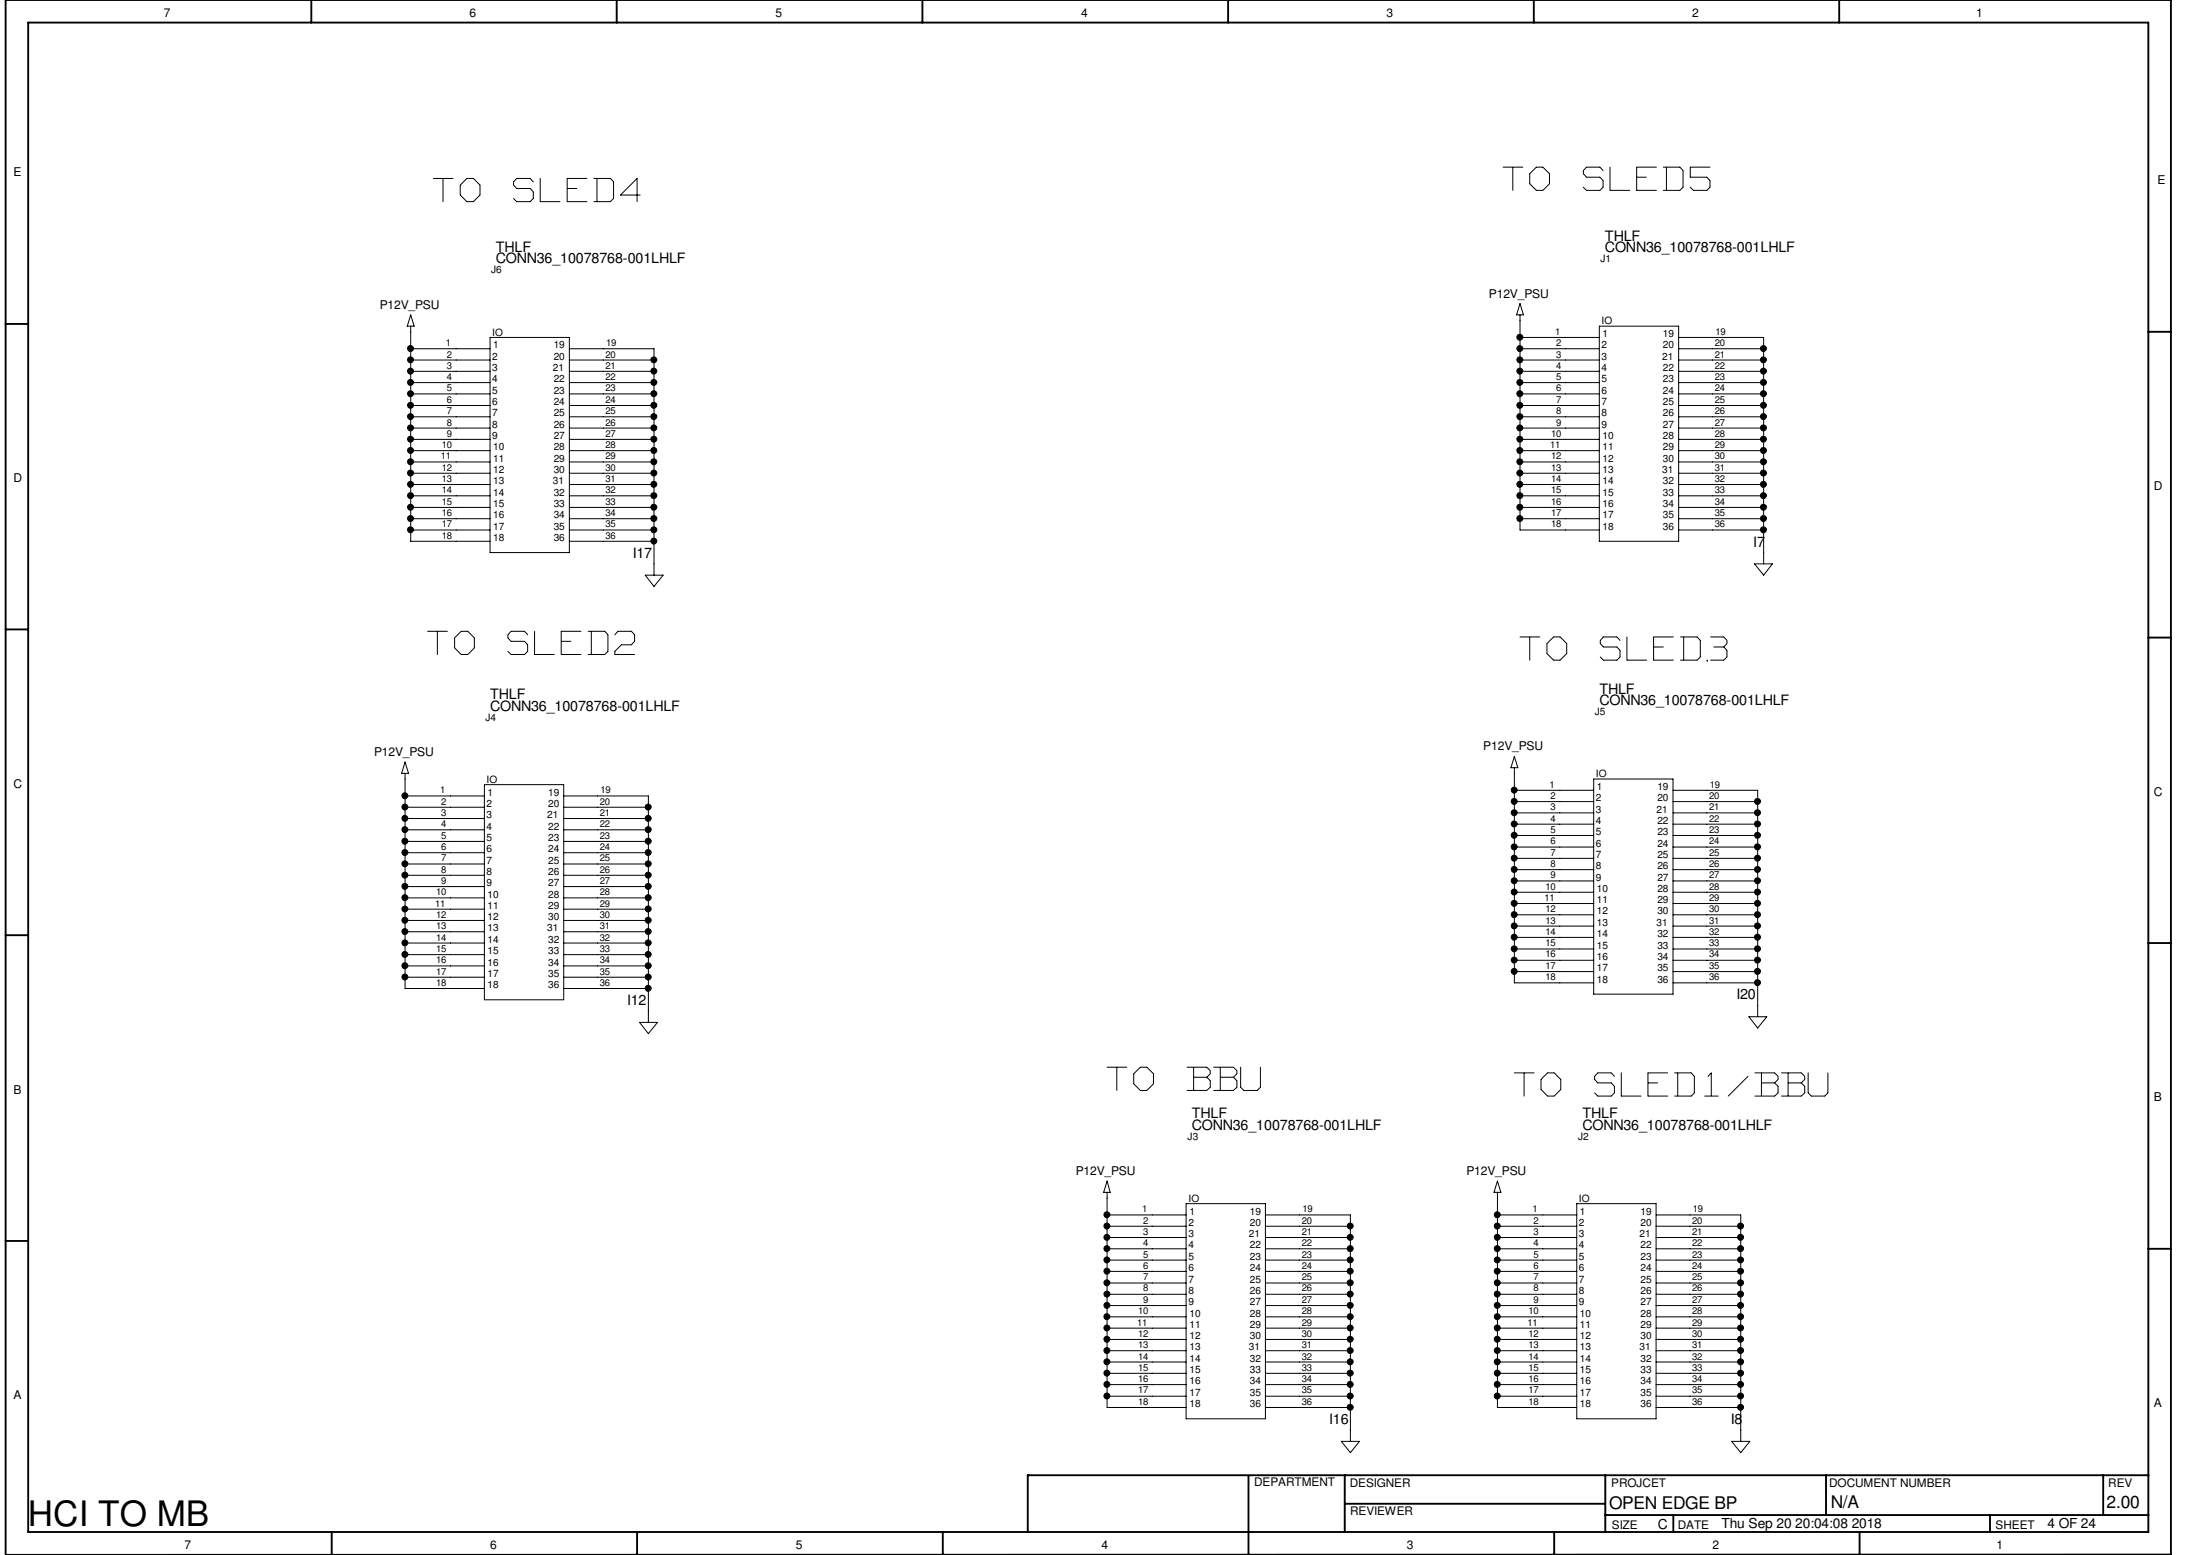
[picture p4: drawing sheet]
<svg xmlns="http://www.w3.org/2000/svg" width="297mm" height="210mm" viewBox="0 0 297 210" stroke-linecap="round" stroke-linejoin="round" font-family="sans-serif">
<g fill="none" stroke="#000" stroke-width=".25">
<path d="M3.8 3h286.3v203.8h-286.3zM42 0v3M83.3 0v3M124.5 0v3M165.8 0v3M207.1 0v3M248.3 0v3M.8 43.7h3M290.1 44.8h3M.8 85h3M290.1 86.1h3M.8 126.2h3"/>
<path d="M290.1 127.3h3M.8 167.5h3M290.1 168.6h3M168.6 199.2v10.6M181.6 199.1v7.7M216.7 199.1v7.7M246.5 199.1v5.4M284 199.1v5.4M290.1 199.1h-151.3v7.7M.8 209.8v-209.8h292.3v209.8l-292.3 .1M44.8 206.8v3M86 206.8v3"/>
<path d="M127.3 206.8v3M181.6 203h35.1M209.8 206.8v3M216.7 204.5h73.4M225.9 204.5v2.3M251.1 206.8v3M268.7 204.5v2.3"/>
</g>
<g fill="none" stroke="#000" stroke-width=".14">
<path d="M58.5 24.1h2.7M59.8 24.1v3.1M62.1 26.3l.9 .9M62.1 25v1.3M63 24.1l-.9 .9M63.1 24.1h.8M63.1 27.2h.8M63.9 24.1l.9 .9M64.8 25v1.3M64.8 26.3l-.9 .9M69.3 24.6v.3M69.3 25l.5 .4"/>
<path d="M69.3 26.8l.5 .4M69.8 24.1l-.4 .4M69.8 24.1h1.7M69.8 27.2h1.7M69.8 25.4h1.7M71.6 24.1l.4 .5M71.6 25.4l.4 .5M72 26v.8M72 26.8l-.4 .4M72.9 24.1v3.1M73 27.2h2.6M76.6 24.1h2.6"/>
<path d="M76.6 24.1v3.1M76.6 27.2h2.6M76.6 25.4h1.3M80.2 24.1h2.2M80.2 27.2h2.2M80.6 24.1v3.1M82.4 24.1l.4 .5M82.8 24.6v2.2M82.8 26.8l-.4 .4M83.8 26.3h2.6M86 24.1v3.1M86 24.1l-2.2 2.2"/>
<path d="M202.9 22.6h2.7M204.3 22.6v3.1M206.5 23.5v1.3M206.5 24.8l.9 .9M207.4 22.6l-.9 .9M207.5 25.7h.8M207.5 22.6h.8M208.3 22.6l.9 .9M209.2 23.5v1.3M209.2 24.8l-.9 .9M213.8 23v.4M213.8 23.5l.4 .4"/>
<path d="M213.8 25.3l.4 .4M214.2 22.6l-.4 .4M214.2 25.7h1.8M214.2 23.9h1.8M214.2 22.6h1.8M216 22.6l.4 .4M216 23.9l.4 .5M216.4 24.4v.8M216.4 25.3l-.4 .4M217.4 22.6v3.1M217.4 25.7h2.6M221 22.6h2.6"/>
<path d="M221 22.6v3.1M221 25.7h2.6M221 23.9h1.3M224.6 25.7h2.2M224.6 22.6h2.2M225 22.6v3.1M226.8 22.6l.4 .4M227.2 23.1v2.1M227.2 25.3l-.4 .4M228.2 25.3l.4 .4M228.2 22.6v1.3M228.3 23.9h2.1"/>
<path d="M228.3 22.6h2.6M228.7 25.7h1.7M230.5 23.9l.4 .5M230.9 25.3l-.4 .4M230.9 24.4v.8M55.5 42.5l.4 1.5h-.9zM55.5 44v29.1h10.7M55.5 47.1h10.7M55.5 48.6h10.7M55.5 50.1h10.7M55.5 51.6h10.7M55.5 53.2h10.7"/>
<path d="M55.5 54.7h10.7M55.5 56.3h10.7M55.5 57.8h10.7M55.5 59.3h10.7M66.2 45.6h10.7v29h-10.7zM76.9 47.1h11.4v30.5M76.9 48.6h11.4M76.9 50.1h11.4M76.9 51.6h11.4M76.9 53.2h11.4M76.9 54.7h11.4M76.9 56.3h11.4"/>
<path d="M76.9 57.8h11.4M76.9 59.3h11.4M205.2 45.6h10.7M205.2 47.1h10.7M205.2 48.6h10.7M205.2 50.1h10.7M205.2 51.6h10.7M205.2 53.2h10.7M205.2 54.7h10.7M205.2 56.3h10.7M205.2 57.8h10.7M205.2 59.3h10.7"/>
<path d="M205.2 42.5v29h10.7M205.2 41l.5 1.5h-.9zM215.9 44h10.7v29.1h-10.7zM226.6 45.6h11.5v30.5M226.6 47.1h11.5M226.6 48.6h11.5M226.6 50.1h11.5M226.6 51.6h11.5M226.6 53.2h11.5M226.6 54.7h11.5M226.6 56.3h11.5M226.6 57.8h11.5"/>
<path d="M226.6 59.3h11.5M55.5 60.8h10.7M55.5 62.4h10.7M55.5 63.9h10.7M55.5 65.4h10.7M55.5 66.9h10.7M55.5 68.5h10.7M55.5 70h10.7M55.5 71.5h10.7M76.9 73.1h11.4M76.9 60.8h11.4M76.9 62.4h11.4"/>
<path d="M76.9 63.9h11.4M76.9 65.4h11.4M76.9 66.9h11.4M76.9 68.5h11.4M76.9 70h11.4M76.9 71.5h11.4M87.1 77.6h2.4l-1.2 1.6zM205.2 60.8h10.7M205.2 62.4h10.7M205.2 63.9h10.7M205.2 65.4h10.7M205.2 66.9h10.7"/>
<path d="M205.2 68.5h10.7M205.2 70h10.7M226.6 60.8h11.5M226.6 62.4h11.5M226.6 63.9h11.5M226.6 65.4h11.5M226.6 66.9h11.5M226.6 68.5h11.5M226.6 70h11.5M226.6 71.5h11.5M236.9 76.1h2.4l-1.2 1.5zM57.7 85.2h2.7"/>
<path d="M59.1 85.3v3M61.4 87.5l.9 .8M61.4 86.1v1.3M62.3 85.2l-.9 .9M62.3 85.2h.8M62.3 88.3h.8M63.2 85.2l.8 .9M64 86.1v1.3M64 87.5l-.8 .8M68.6 85.7v.4M68.6 86.1l.4 .5M68.6 87.9l.4 .4"/>
<path d="M69 85.2l-.4 .4M69 85.2h1.8M69 88.3h1.8M69 86.6h1.8M70.8 85.2l.4 .5M70.8 86.6l.4 .4M71.2 87.1v.8M71.2 87.9l-.4 .4M72.2 85.2v3.1M72.2 88.3h2.6M75.8 85.2h2.6M75.8 85.3v3"/>
<path d="M75.8 88.3h2.6M75.8 86.6h1.3M79.4 85.2h2.2M79.4 88.3h2.2M79.8 85.3v3M81.7 85.2l.4 .5M82.1 85.7v2.2M82.1 87.9l-.4 .4M83 88v.3M83.1 88.3h2.6M83.4 85.2l-.4 .5M83.5 85.2h1.7"/>
<path d="M83.9 87l-.9 .9M83.9 87h1.3M85.3 85.2l.4 .5M85.7 85.7v.8M85.7 86.6l-.4 .4M205.2 86h2.7M206.5 86v3.1M208.9 88.2l.9 .9M208.9 86.9v1.3M209.8 86l-.9 .9M209.8 89.1h.8M209.8 86h.8"/>
<path d="M210.6 86l.9 .9M211.5 86.9v1.3M211.5 88.2l-.9 .9M216.1 86.4v.4M216.1 86.9l.4 .4M216.1 88.7l.4 .4M216.5 86l-.4 .4M216.5 89.1h1.8M216.5 87.3h1.8M216.5 86h1.8M218.3 86l.4 .4M218.3 87.3l.4 .5"/>
<path d="M218.7 87.8v.8M218.7 88.7l-.4 .4M219.7 86v3.1M219.7 89.1h2.6M223.3 86h2.6M223.3 86v3.1M223.3 89.1h2.6M223.3 87.3h1.3M226.9 89.1h2.2M226.9 86h2.2M227.3 86v3.1M229.1 86l.5 .4"/>
<path d="M229.6 86.5v2.1M229.6 88.7l-.5 .4M230.5 89.1h.1M231 89.1h1.7M231 86h1.7M231.4 87.3h1.3M232.7 86l.5 .4M232.8 87.4l.4 .4M233.2 86.5v.3M233.2 87.8v.8M233.2 88.7l-.5 .4M233.2 86.9l-.5 .4"/>
<path d="M54.7 102.9l.5 1.5h-1zM54.7 104.4v29h10.7M54.7 107.4h10.7M54.7 109h10.7M54.7 110.5h10.7M54.7 112h10.7M54.7 113.6h10.7M54.7 115.1h10.7M54.7 116.6h10.7M54.7 118.2h10.7M54.7 119.7h10.7M65.4 105.9h10.7v29.1h-10.7z"/>
<path d="M76.1 107.4h11.4v30.6M76.1 109h11.4M76.1 110.5h11.4M76.1 112h11.4M76.1 113.6h11.4M76.1 115.1h11.4M76.1 116.6h11.4M76.1 118.2h11.4M76.1 119.7h11.4M204.5 102.1l.4 1.5h-.9zM204.5 103.6v29.1h10.7M204.5 106.7h10.7"/>
<path d="M204.5 108.2h10.7M204.5 109.7h10.7M204.5 111.3h10.7M204.5 112.8h10.7M204.5 114.3h10.7M204.5 115.9h10.7M204.5 117.4h10.7M204.5 118.9h10.7M215.2 105.2h10.7v29h-10.7zM225.9 106.7h11.4v30.5M225.9 108.2h11.4M225.9 109.7h11.4"/>
<path d="M225.9 111.3h11.4M225.9 112.8h11.4M225.9 114.3h11.4M225.9 115.9h11.4M225.9 117.4h11.4M225.9 118.9h11.4M54.7 121.2h10.7M54.7 122.7h10.7M54.7 124.2h10.7M54.7 125.8h10.7M54.7 127.3h10.7M54.7 128.9h10.7"/>
<path d="M54.7 130.4h10.7M54.7 131.9h10.7M76.1 121.2h11.4M76.1 122.7h11.4M76.1 124.2h11.4M76.1 125.8h11.4M76.1 127.3h11.4M76.1 128.9h11.4M76.1 130.4h11.4M76.1 131.9h11.4M76.1 133.4h11.4M86.4 138h2.4l-1.3 1.5z"/>
<path d="M204.5 120.4h10.7M204.5 122h10.7M204.5 123.5h10.7M204.5 125h10.7M204.5 126.5h10.7M204.5 128.1h10.7M204.5 129.6h10.7M204.5 131.1h10.7M225.9 120.4h11.4M225.9 122h11.4M225.9 123.5h11.4M225.9 125h11.4"/>
<path d="M225.9 126.5h11.4M225.9 128.1h11.4M225.9 129.6h11.4M225.9 131.1h11.4M225.9 132.7h11.4M236.1 137.2h2.4l-1.2 1.6zM149.5 159.4l.4 1.6h-.9zM149.5 144.1h2.6M150.8 144.1v3.1M153.1 146.3l.9 .9M153.1 145v1.3M154 144.1l-.9 .8"/>
<path d="M154 147.2h.8M154 144.1h.8M154.9 144.1l.8 .8M155.7 145v1.3M155.7 146.3l-.8 .9M160.3 147.2h2.6M160.3 144.1h2.6M161.2 144.1v3.1M161.2 145.4h1.7M162.9 144.1l.5 .4M162.9 145.4l.5 .5M163.4 144.6v.3"/>
<path d="M163.4 145.9v.8M163.4 144.9l-.4 .5M163.4 146.8l-.5 .4M163.9 147.2h2.6M163.9 144.1h2.6M164.8 144.1v3.1M164.8 145.4h1.7M166.5 144.1l.5 .4M166.5 145.4l.5 .5M167 144.6v.3M167 145.9v.8M167 144.9l-.4 .5"/>
<path d="M167 146.8l-.5 .4M167.5 146.8l.4 .4M167.5 144.1v2.6M168 147.2h1.7M170.2 144.1v2.6M170.2 146.8l-.4 .4M202.2 159.4l.4 1.6h-.9zM204.5 144.8h2.6M205.8 144.9v3.1M208.1 147.1l.9 .9M208.1 145.8v1.2M209 144.8l-.9 .9"/>
<path d="M209 148h.8M209 144.8h.8M209.8 144.8l.9 .9M210.7 145.8v1.2M210.7 147.1l-.9 .9M215.3 145.3v.4M215.3 145.7l.4 .5M215.3 147.5l.4 .5M215.7 144.8l-.4 .4M215.8 148h1.7M215.8 144.8h1.7M215.8 146.2h1.7"/>
<path d="M217.5 144.8l.5 .5M217.5 146.2l.5 .4M218 146.7v.8M218 147.5l-.5 .5M218.9 144.8v3.2M218.9 148h2.7M222.5 144.8h2.7M222.5 144.9v3.1M222.5 148h2.7M222.5 146.2h1.3M226.1 148h2.2M226.1 144.8h2.2"/>
<path d="M226.5 144.9v3M228.3 144.8l.5 .5M228.8 145.3v2.2M228.8 147.5l-.5 .5M230.2 148h1.8M231.1 144.9v3M231.1 144.8l-.5 .5M236 145.3l-2.7 2.7M236.9 148h2.7M236.9 144.8h2.7M237.8 144.9v3M237.9 146.2h1.7"/>
<path d="M239.6 144.8l.5 .5M239.6 146.2l.5 .4M240.1 145.3v.4M240.1 146.7v.8M240.1 145.7l-.5 .4M240.1 147.5l-.5 .5M240.5 148h2.7M240.5 144.8h2.7M241.4 144.9v3M241.5 146.2h1.7M243.2 144.8l.5 .5M243.2 146.2l.5 .4"/>
<path d="M243.7 145.3v.4M243.7 146.7v.8M243.7 145.7l-.5 .4M243.7 147.5l-.5 .5M244.1 147.5l.5 .5M244.1 144.8v2.7M244.6 148h1.7M246.8 144.8v2.7M246.8 147.5l-.4 .5M149.5 164h10.6M149.5 165.5h10.6M149.5 167h10.6"/>
<path d="M149.5 168.6h10.6M149.5 170.1h10.6M149.5 171.6h10.6M149.5 173.2h10.6M149.5 174.7h10.6M149.5 176.2h10.6M149.5 177.8h10.6M149.5 179.3h10.6M149.5 161v29h10.6M160.1 162.5h10.8v29h-10.8zM170.9 164h11.4v30.6M170.9 165.5h11.4"/>
<path d="M170.9 167h11.4M170.9 168.6h11.4M170.9 170.1h11.4M170.9 171.6h11.4M170.9 173.2h11.4M170.9 174.7h11.4M170.9 176.2h11.4M170.9 177.8h11.4M170.9 179.3h11.4M202.2 161v29h10.7M202.2 164h10.7M202.2 165.5h10.7"/>
<path d="M202.2 167h10.7M202.2 168.6h10.7M202.2 170.1h10.7M202.2 171.6h10.7M202.2 173.2h10.7M202.2 174.7h10.7M202.2 176.2h10.7M202.2 177.8h10.7M202.2 179.3h10.7M212.9 162.5h10.7v29h-10.7zM223.6 164h11.4v30.6M223.6 165.5h11.4"/>
<path d="M223.6 167h11.4M223.6 168.6h11.4M223.6 170.1h11.4M223.6 171.6h11.4M223.6 173.2h11.4M223.6 174.7h11.4M223.6 176.2h11.4M223.6 177.8h11.4M223.6 179.3h11.4M149.5 180.8h10.6M149.5 182.3h10.6M149.5 183.9h10.6"/>
<path d="M149.5 185.4h10.6M149.5 186.9h10.6M149.5 188.5h10.6M170.9 180.8h11.4M170.9 182.3h11.4M170.9 183.9h11.4M170.9 185.4h11.4M170.9 186.9h11.4M170.9 188.5h11.4M170.9 190h11.4M181.1 194.6h2.5l-1.3 1.5zM202.2 180.8h10.7"/>
<path d="M202.2 182.3h10.7M202.2 183.9h10.7M202.2 185.4h10.7M202.2 186.9h10.7M202.2 188.5h10.7M223.6 180.8h11.4M223.6 182.3h11.4M223.6 183.9h11.4M223.6 185.4h11.4M223.6 186.9h11.4M223.6 188.5h11.4M223.6 190h11.4"/>
<path d="M233.8 194.6h2.5l-1.3 1.5z"/>
<circle cx="55.4" cy="51.6" r=".4"/>
<circle cx="55.4" cy="57.8" r=".4"/>
<circle cx="55.4" cy="53.1" r=".4"/>
<circle cx="55.4" cy="59.3" r=".4"/>
<circle cx="55.4" cy="54.7" r=".4"/>
<circle cx="55.4" cy="56.2" r=".4"/>
<circle cx="55.4" cy="47" r=".4"/>
<circle cx="55.4" cy="48.6" r=".4"/>
<circle cx="55.4" cy="50.1" r=".4"/>
<circle cx="88.3" cy="53.1" r=".4"/>
<circle cx="88.3" cy="59.3" r=".4"/>
<circle cx="88.3" cy="51.6" r=".4"/>
<circle cx="88.3" cy="50.1" r=".4"/>
<circle cx="88.3" cy="57.8" r=".4"/>
<circle cx="88.3" cy="48.6" r=".4"/>
<circle cx="88.3" cy="54.7" r=".4"/>
<circle cx="88.3" cy="56.2" r=".4"/>
<circle cx="205.2" cy="45.5" r=".4"/>
<circle cx="205.2" cy="51.6" r=".4"/>
<circle cx="205.2" cy="56.2" r=".4"/>
<circle cx="205.2" cy="47" r=".4"/>
<circle cx="205.2" cy="59.3" r=".4"/>
<circle cx="205.2" cy="50.1" r=".4"/>
<circle cx="205.2" cy="57.8" r=".4"/>
<circle cx="205.2" cy="53.1" r=".4"/>
<circle cx="205.2" cy="54.7" r=".4"/>
<circle cx="205.2" cy="48.6" r=".4"/>
<circle cx="238.1" cy="48.6" r=".4"/>
<circle cx="238.1" cy="47" r=".4"/>
<circle cx="238.1" cy="59.3" r=".4"/>
<circle cx="238.1" cy="57.8" r=".4"/>
<circle cx="238.1" cy="53.1" r=".4"/>
<circle cx="238.1" cy="50.1" r=".4"/>
<circle cx="238.1" cy="54.7" r=".4"/>
<circle cx="238.1" cy="56.2" r=".4"/>
<circle cx="238.1" cy="51.6" r=".4"/>
<circle cx="55.4" cy="71.5" r=".4"/>
<circle cx="55.4" cy="63.9" r=".4"/>
<circle cx="55.4" cy="60.8" r=".4"/>
<circle cx="55.4" cy="65.4" r=".4"/>
<circle cx="55.4" cy="70" r=".4"/>
<circle cx="55.4" cy="66.9" r=".4"/>
<circle cx="55.4" cy="68.5" r=".4"/>
<circle cx="55.4" cy="62.3" r=".4"/>
<circle cx="88.3" cy="65.4" r=".4"/>
<circle cx="88.3" cy="63.9" r=".4"/>
<circle cx="88.3" cy="71.5" r=".4"/>
<circle cx="88.3" cy="70" r=".4"/>
<circle cx="88.3" cy="68.5" r=".4"/>
<circle cx="88.3" cy="60.8" r=".4"/>
<circle cx="88.3" cy="66.9" r=".4"/>
<circle cx="88.3" cy="62.3" r=".4"/>
<circle cx="88.3" cy="73" r=".4"/>
<circle cx="205.2" cy="63.9" r=".4"/>
<circle cx="205.2" cy="60.8" r=".4"/>
<circle cx="205.2" cy="65.4" r=".4"/>
<circle cx="205.2" cy="70" r=".4"/>
<circle cx="205.2" cy="68.5" r=".4"/>
<circle cx="205.2" cy="66.9" r=".4"/>
<circle cx="205.2" cy="62.3" r=".4"/>
<circle cx="238.1" cy="62.3" r=".4"/>
<circle cx="238.1" cy="70" r=".4"/>
<circle cx="238.1" cy="71.5" r=".4"/>
<circle cx="238.1" cy="68.5" r=".4"/>
<circle cx="238.1" cy="66.9" r=".4"/>
<circle cx="238.1" cy="65.4" r=".4"/>
<circle cx="238.1" cy="63.9" r=".4"/>
<circle cx="238.1" cy="60.8" r=".4"/>
<circle cx="54.7" cy="107.4" r=".4"/>
<circle cx="54.7" cy="118.1" r=".4"/>
<circle cx="54.7" cy="113.6" r=".4"/>
<circle cx="54.7" cy="112" r=".4"/>
<circle cx="54.7" cy="108.9" r=".4"/>
<circle cx="54.7" cy="115.1" r=".4"/>
<circle cx="54.7" cy="116.6" r=".4"/>
<circle cx="54.7" cy="110.5" r=".4"/>
<circle cx="54.7" cy="119.6" r=".4"/>
<circle cx="87.5" cy="115.1" r=".4"/>
<circle cx="87.5" cy="118.1" r=".4"/>
<circle cx="87.5" cy="110.5" r=".4"/>
<circle cx="87.5" cy="116.6" r=".4"/>
<circle cx="87.5" cy="113.6" r=".4"/>
<circle cx="87.5" cy="119.6" r=".4"/>
<circle cx="87.5" cy="108.9" r=".4"/>
<circle cx="87.5" cy="112" r=".4"/>
<circle cx="204.4" cy="106.7" r=".4"/>
<circle cx="204.4" cy="115.8" r=".4"/>
<circle cx="204.4" cy="111.2" r=".4"/>
<circle cx="204.4" cy="109.7" r=".4"/>
<circle cx="204.4" cy="118.9" r=".4"/>
<circle cx="204.4" cy="117.4" r=".4"/>
<circle cx="204.4" cy="108.2" r=".4"/>
<circle cx="204.4" cy="112.7" r=".4"/>
<circle cx="204.4" cy="114.3" r=".4"/>
<circle cx="237.3" cy="111.2" r=".4"/>
<circle cx="237.3" cy="117.4" r=".4"/>
<circle cx="237.3" cy="114.3" r=".4"/>
<circle cx="237.3" cy="112.7" r=".4"/>
<circle cx="237.3" cy="115.8" r=".4"/>
<circle cx="237.3" cy="108.2" r=".4"/>
<circle cx="237.3" cy="118.9" r=".4"/>
<circle cx="237.3" cy="109.7" r=".4"/>
<circle cx="54.7" cy="128.8" r=".4"/>
<circle cx="54.7" cy="127.3" r=".4"/>
<circle cx="54.7" cy="121.2" r=".4"/>
<circle cx="54.7" cy="122.7" r=".4"/>
<circle cx="54.7" cy="130.4" r=".4"/>
<circle cx="54.7" cy="131.9" r=".4"/>
<circle cx="54.7" cy="124.2" r=".4"/>
<circle cx="54.7" cy="125.7" r=".4"/>
<circle cx="87.5" cy="133.4" r=".4"/>
<circle cx="87.5" cy="130.4" r=".4"/>
<circle cx="87.5" cy="124.2" r=".4"/>
<circle cx="87.5" cy="122.7" r=".4"/>
<circle cx="87.5" cy="128.8" r=".4"/>
<circle cx="87.5" cy="131.9" r=".4"/>
<circle cx="87.5" cy="125.7" r=".4"/>
<circle cx="87.5" cy="121.2" r=".4"/>
<circle cx="87.5" cy="127.3" r=".4"/>
<circle cx="204.4" cy="126.5" r=".4"/>
<circle cx="204.4" cy="125" r=".4"/>
<circle cx="204.4" cy="129.6" r=".4"/>
<circle cx="204.4" cy="123.5" r=".4"/>
<circle cx="204.4" cy="120.4" r=".4"/>
<circle cx="204.4" cy="121.9" r=".4"/>
<circle cx="204.4" cy="131.1" r=".4"/>
<circle cx="204.4" cy="128.1" r=".4"/>
<circle cx="237.3" cy="120.4" r=".4"/>
<circle cx="237.3" cy="128.1" r=".4"/>
<circle cx="237.3" cy="131.1" r=".4"/>
<circle cx="237.3" cy="132.6" r=".4"/>
<circle cx="237.3" cy="126.5" r=".4"/>
<circle cx="237.3" cy="125" r=".4"/>
<circle cx="237.3" cy="123.5" r=".4"/>
<circle cx="237.3" cy="129.6" r=".4"/>
<circle cx="237.3" cy="121.9" r=".4"/>
<circle cx="149.5" cy="177.7" r=".4"/>
<circle cx="149.5" cy="176.2" r=".4"/>
<circle cx="149.5" cy="179.3" r=".4"/>
<circle cx="149.5" cy="173.2" r=".4"/>
<circle cx="149.5" cy="174.7" r=".4"/>
<circle cx="149.5" cy="168.5" r=".4"/>
<circle cx="149.5" cy="165.5" r=".4"/>
<circle cx="149.5" cy="164" r=".4"/>
<circle cx="149.5" cy="167" r=".4"/>
<circle cx="149.5" cy="171.6" r=".4"/>
<circle cx="149.5" cy="170.1" r=".4"/>
<circle cx="182.3" cy="165.5" r=".4"/>
<circle cx="182.3" cy="170.1" r=".4"/>
<circle cx="182.3" cy="173.2" r=".4"/>
<circle cx="182.3" cy="174.7" r=".4"/>
<circle cx="182.3" cy="171.6" r=".4"/>
<circle cx="182.3" cy="177.7" r=".4"/>
<circle cx="182.3" cy="179.3" r=".4"/>
<circle cx="182.3" cy="167" r=".4"/>
<circle cx="182.3" cy="176.2" r=".4"/>
<circle cx="182.3" cy="168.5" r=".4"/>
<circle cx="202.2" cy="164" r=".4"/>
<circle cx="202.2" cy="170.1" r=".4"/>
<circle cx="202.2" cy="167" r=".4"/>
<circle cx="202.2" cy="177.7" r=".4"/>
<circle cx="202.2" cy="174.7" r=".4"/>
<circle cx="202.2" cy="168.5" r=".4"/>
<circle cx="202.2" cy="173.2" r=".4"/>
<circle cx="202.2" cy="165.5" r=".4"/>
<circle cx="202.2" cy="179.3" r=".4"/>
<circle cx="202.2" cy="171.6" r=".4"/>
<circle cx="202.2" cy="176.2" r=".4"/>
<circle cx="235" cy="177.7" r=".4"/>
<circle cx="235" cy="176.2" r=".4"/>
<circle cx="235" cy="171.6" r=".4"/>
<circle cx="235" cy="168.5" r=".4"/>
<circle cx="235" cy="165.5" r=".4"/>
<circle cx="235" cy="173.2" r=".4"/>
<circle cx="235" cy="174.7" r=".4"/>
<circle cx="235" cy="170.1" r=".4"/>
<circle cx="235" cy="167" r=".4"/>
<circle cx="235" cy="179.3" r=".4"/>
<circle cx="149.5" cy="182.3" r=".4"/>
<circle cx="149.5" cy="185.4" r=".4"/>
<circle cx="149.5" cy="183.8" r=".4"/>
<circle cx="149.5" cy="188.4" r=".4"/>
<circle cx="149.5" cy="180.8" r=".4"/>
<circle cx="149.5" cy="186.9" r=".4"/>
<circle cx="182.3" cy="185.4" r=".4"/>
<circle cx="182.3" cy="183.8" r=".4"/>
<circle cx="182.3" cy="182.3" r=".4"/>
<circle cx="182.3" cy="180.8" r=".4"/>
<circle cx="182.3" cy="186.9" r=".4"/>
<circle cx="182.3" cy="188.4" r=".4"/>
<circle cx="182.3" cy="190" r=".4"/>
<circle cx="202.2" cy="188.4" r=".4"/>
<circle cx="202.2" cy="185.4" r=".4"/>
<circle cx="202.2" cy="180.8" r=".4"/>
<circle cx="202.2" cy="183.8" r=".4"/>
<circle cx="202.2" cy="182.3" r=".4"/>
<circle cx="202.2" cy="186.9" r=".4"/>
<circle cx="235" cy="183.8" r=".4"/>
<circle cx="235" cy="182.3" r=".4"/>
<circle cx="235" cy="185.4" r=".4"/>
<circle cx="235" cy="188.4" r=".4"/>
<circle cx="235" cy="180.8" r=".4"/>
<circle cx="235" cy="186.9" r=".4"/>
<circle cx="235" cy="190" r=".4"/>
</g>
<g fill="#000">
<circle cx="55.4" cy="51.6" r=".4"/>
<circle cx="55.4" cy="57.8" r=".4"/>
<circle cx="55.4" cy="53.1" r=".4"/>
<circle cx="55.4" cy="59.3" r=".4"/>
<circle cx="55.4" cy="54.7" r=".4"/>
<circle cx="55.4" cy="56.2" r=".4"/>
<circle cx="55.4" cy="47" r=".4"/>
<circle cx="55.4" cy="48.6" r=".4"/>
<circle cx="55.4" cy="50.1" r=".4"/>
<circle cx="88.3" cy="53.1" r=".4"/>
<circle cx="88.3" cy="59.3" r=".4"/>
<circle cx="88.3" cy="51.6" r=".4"/>
<circle cx="88.3" cy="50.1" r=".4"/>
<circle cx="88.3" cy="57.8" r=".4"/>
<circle cx="88.3" cy="48.6" r=".4"/>
<circle cx="88.3" cy="54.7" r=".4"/>
<circle cx="88.3" cy="56.2" r=".4"/>
<circle cx="205.2" cy="45.5" r=".4"/>
<circle cx="205.2" cy="51.6" r=".4"/>
<circle cx="205.2" cy="56.2" r=".4"/>
<circle cx="205.2" cy="47" r=".4"/>
<circle cx="205.2" cy="59.3" r=".4"/>
<circle cx="205.2" cy="50.1" r=".4"/>
<circle cx="205.2" cy="57.8" r=".4"/>
<circle cx="205.2" cy="53.1" r=".4"/>
<circle cx="205.2" cy="54.7" r=".4"/>
<circle cx="205.2" cy="48.6" r=".4"/>
<circle cx="238.1" cy="48.6" r=".4"/>
<circle cx="238.1" cy="47" r=".4"/>
<circle cx="238.1" cy="59.3" r=".4"/>
<circle cx="238.1" cy="57.8" r=".4"/>
<circle cx="238.1" cy="53.1" r=".4"/>
<circle cx="238.1" cy="50.1" r=".4"/>
<circle cx="238.1" cy="54.7" r=".4"/>
<circle cx="238.1" cy="56.2" r=".4"/>
<circle cx="238.1" cy="51.6" r=".4"/>
<circle cx="55.4" cy="71.5" r=".4"/>
<circle cx="55.4" cy="63.9" r=".4"/>
<circle cx="55.4" cy="60.8" r=".4"/>
<circle cx="55.4" cy="65.4" r=".4"/>
<circle cx="55.4" cy="70" r=".4"/>
<circle cx="55.4" cy="66.9" r=".4"/>
<circle cx="55.4" cy="68.5" r=".4"/>
<circle cx="55.4" cy="62.3" r=".4"/>
<circle cx="88.3" cy="65.4" r=".4"/>
<circle cx="88.3" cy="63.9" r=".4"/>
<circle cx="88.3" cy="71.5" r=".4"/>
<circle cx="88.3" cy="70" r=".4"/>
<circle cx="88.3" cy="68.5" r=".4"/>
<circle cx="88.3" cy="60.8" r=".4"/>
<circle cx="88.3" cy="66.9" r=".4"/>
<circle cx="88.3" cy="62.3" r=".4"/>
<circle cx="88.3" cy="73" r=".4"/>
<circle cx="205.2" cy="63.9" r=".4"/>
<circle cx="205.2" cy="60.8" r=".4"/>
<circle cx="205.2" cy="65.4" r=".4"/>
<circle cx="205.2" cy="70" r=".4"/>
<circle cx="205.2" cy="68.5" r=".4"/>
<circle cx="205.2" cy="66.9" r=".4"/>
<circle cx="205.2" cy="62.3" r=".4"/>
<circle cx="238.1" cy="62.3" r=".4"/>
<circle cx="238.1" cy="70" r=".4"/>
<circle cx="238.1" cy="71.5" r=".4"/>
<circle cx="238.1" cy="68.5" r=".4"/>
<circle cx="238.1" cy="66.9" r=".4"/>
<circle cx="238.1" cy="65.4" r=".4"/>
<circle cx="238.1" cy="63.9" r=".4"/>
<circle cx="238.1" cy="60.8" r=".4"/>
<circle cx="54.7" cy="107.4" r=".4"/>
<circle cx="54.7" cy="118.1" r=".4"/>
<circle cx="54.7" cy="113.6" r=".4"/>
<circle cx="54.7" cy="112" r=".4"/>
<circle cx="54.7" cy="108.9" r=".4"/>
<circle cx="54.7" cy="115.1" r=".4"/>
<circle cx="54.7" cy="116.6" r=".4"/>
<circle cx="54.7" cy="110.5" r=".4"/>
<circle cx="54.7" cy="119.6" r=".4"/>
<circle cx="87.5" cy="115.1" r=".4"/>
<circle cx="87.5" cy="118.1" r=".4"/>
<circle cx="87.5" cy="110.5" r=".4"/>
<circle cx="87.5" cy="116.6" r=".4"/>
<circle cx="87.5" cy="113.6" r=".4"/>
<circle cx="87.5" cy="119.6" r=".4"/>
<circle cx="87.5" cy="108.9" r=".4"/>
<circle cx="87.5" cy="112" r=".4"/>
<circle cx="204.4" cy="106.7" r=".4"/>
<circle cx="204.4" cy="115.8" r=".4"/>
<circle cx="204.4" cy="111.2" r=".4"/>
<circle cx="204.4" cy="109.7" r=".4"/>
<circle cx="204.4" cy="118.9" r=".4"/>
<circle cx="204.4" cy="117.4" r=".4"/>
<circle cx="204.4" cy="108.2" r=".4"/>
<circle cx="204.4" cy="112.7" r=".4"/>
<circle cx="204.4" cy="114.3" r=".4"/>
<circle cx="237.3" cy="111.2" r=".4"/>
<circle cx="237.3" cy="117.4" r=".4"/>
<circle cx="237.3" cy="114.3" r=".4"/>
<circle cx="237.3" cy="112.7" r=".4"/>
<circle cx="237.3" cy="115.8" r=".4"/>
<circle cx="237.3" cy="108.2" r=".4"/>
<circle cx="237.3" cy="118.9" r=".4"/>
<circle cx="237.3" cy="109.7" r=".4"/>
<circle cx="54.7" cy="128.8" r=".4"/>
<circle cx="54.7" cy="127.3" r=".4"/>
<circle cx="54.7" cy="121.2" r=".4"/>
<circle cx="54.7" cy="122.7" r=".4"/>
<circle cx="54.7" cy="130.4" r=".4"/>
<circle cx="54.7" cy="131.9" r=".4"/>
<circle cx="54.7" cy="124.2" r=".4"/>
<circle cx="54.7" cy="125.7" r=".4"/>
<circle cx="87.5" cy="133.4" r=".4"/>
<circle cx="87.5" cy="130.4" r=".4"/>
<circle cx="87.5" cy="124.2" r=".4"/>
<circle cx="87.5" cy="122.7" r=".4"/>
<circle cx="87.5" cy="128.8" r=".4"/>
<circle cx="87.5" cy="131.9" r=".4"/>
<circle cx="87.5" cy="125.7" r=".4"/>
<circle cx="87.5" cy="121.2" r=".4"/>
<circle cx="87.5" cy="127.3" r=".4"/>
<circle cx="204.4" cy="126.5" r=".4"/>
<circle cx="204.4" cy="125" r=".4"/>
<circle cx="204.4" cy="129.6" r=".4"/>
<circle cx="204.4" cy="123.5" r=".4"/>
<circle cx="204.4" cy="120.4" r=".4"/>
<circle cx="204.4" cy="121.9" r=".4"/>
<circle cx="204.4" cy="131.1" r=".4"/>
<circle cx="204.4" cy="128.1" r=".4"/>
<circle cx="237.3" cy="120.4" r=".4"/>
<circle cx="237.3" cy="128.1" r=".4"/>
<circle cx="237.3" cy="131.1" r=".4"/>
<circle cx="237.3" cy="132.6" r=".4"/>
<circle cx="237.3" cy="126.5" r=".4"/>
<circle cx="237.3" cy="125" r=".4"/>
<circle cx="237.3" cy="123.5" r=".4"/>
<circle cx="237.3" cy="129.6" r=".4"/>
<circle cx="237.3" cy="121.9" r=".4"/>
<circle cx="149.5" cy="177.7" r=".4"/>
<circle cx="149.5" cy="176.2" r=".4"/>
<circle cx="149.5" cy="179.3" r=".4"/>
<circle cx="149.5" cy="173.2" r=".4"/>
<circle cx="149.5" cy="174.7" r=".4"/>
<circle cx="149.5" cy="168.5" r=".4"/>
<circle cx="149.5" cy="165.5" r=".4"/>
<circle cx="149.5" cy="164" r=".4"/>
<circle cx="149.5" cy="167" r=".4"/>
<circle cx="149.5" cy="171.6" r=".4"/>
<circle cx="149.5" cy="170.1" r=".4"/>
<circle cx="182.3" cy="165.5" r=".4"/>
<circle cx="182.3" cy="170.1" r=".4"/>
<circle cx="182.3" cy="173.2" r=".4"/>
<circle cx="182.3" cy="174.7" r=".4"/>
<circle cx="182.3" cy="171.6" r=".4"/>
<circle cx="182.3" cy="177.7" r=".4"/>
<circle cx="182.3" cy="179.3" r=".4"/>
<circle cx="182.3" cy="167" r=".4"/>
<circle cx="182.3" cy="176.2" r=".4"/>
<circle cx="182.3" cy="168.5" r=".4"/>
<circle cx="202.2" cy="164" r=".4"/>
<circle cx="202.2" cy="170.1" r=".4"/>
<circle cx="202.2" cy="167" r=".4"/>
<circle cx="202.2" cy="177.7" r=".4"/>
<circle cx="202.2" cy="174.7" r=".4"/>
<circle cx="202.2" cy="168.5" r=".4"/>
<circle cx="202.2" cy="173.2" r=".4"/>
<circle cx="202.2" cy="165.5" r=".4"/>
<circle cx="202.2" cy="179.3" r=".4"/>
<circle cx="202.2" cy="171.6" r=".4"/>
<circle cx="202.2" cy="176.2" r=".4"/>
<circle cx="235" cy="177.7" r=".4"/>
<circle cx="235" cy="176.2" r=".4"/>
<circle cx="235" cy="171.6" r=".4"/>
<circle cx="235" cy="168.5" r=".4"/>
<circle cx="235" cy="165.5" r=".4"/>
<circle cx="235" cy="173.2" r=".4"/>
<circle cx="235" cy="174.7" r=".4"/>
<circle cx="235" cy="170.1" r=".4"/>
<circle cx="235" cy="167" r=".4"/>
<circle cx="235" cy="179.3" r=".4"/>
<circle cx="149.5" cy="182.3" r=".4"/>
<circle cx="149.5" cy="185.4" r=".4"/>
<circle cx="149.5" cy="183.8" r=".4"/>
<circle cx="149.5" cy="188.4" r=".4"/>
<circle cx="149.5" cy="180.8" r=".4"/>
<circle cx="149.5" cy="186.9" r=".4"/>
<circle cx="182.3" cy="185.4" r=".4"/>
<circle cx="182.3" cy="183.8" r=".4"/>
<circle cx="182.3" cy="182.3" r=".4"/>
<circle cx="182.3" cy="180.8" r=".4"/>
<circle cx="182.3" cy="186.9" r=".4"/>
<circle cx="182.3" cy="188.4" r=".4"/>
<circle cx="182.3" cy="190" r=".4"/>
<circle cx="202.2" cy="188.4" r=".4"/>
<circle cx="202.2" cy="185.4" r=".4"/>
<circle cx="202.2" cy="180.8" r=".4"/>
<circle cx="202.2" cy="183.8" r=".4"/>
<circle cx="202.2" cy="182.3" r=".4"/>
<circle cx="202.2" cy="186.9" r=".4"/>
<circle cx="235" cy="183.8" r=".4"/>
<circle cx="235" cy="182.3" r=".4"/>
<circle cx="235" cy="185.4" r=".4"/>
<circle cx="235" cy="188.4" r=".4"/>
<circle cx="235" cy="180.8" r=".4"/>
<circle cx="235" cy="186.9" r=".4"/>
<circle cx="235" cy="190" r=".4"/>
</g>
<g font-size="5.9" fill="#fff">
<text x="58.5" y="27.8">TO SLED4</text>
<text x="202.9" y="26.3">TO SLED5</text>
<text x="57.7" y="88.9">TO SLED2</text>
<text x="205.2" y="89.7">TO SLED3</text>
<text x="149.5" y="147.8">TO BBU</text>
<text x="204.5" y="148.5">TO SLED1/BBU</text>
</g>
<text font-size="4.7" x="3.8" y="206">HCI TO MB</text>
<g font-size="2.3">
<text x="217.3" y="203.7">OPEN EDGE BP</text>
<text x="247.2" y="203.6">N/A</text>
<text x="284.4" y="203.6">2.00</text>
</g>
<g font-size="1.9">
<text x="66.9" y="34">THLF</text>
<text x="66.9" y="35.6">CONN36_10078768-001LHLF</text>
<text x="216.7" y="32.5">THLF</text>
<text x="216.7" y="34">CONN36_10078768-001LHLF</text>
<text x="85.4" y="75.3">I17</text>
<text x="236.7" y="73.8">I7</text>
<text x="66.2" y="94.4">THLF</text>
<text x="66.2" y="95.9">CONN36_10078768-001LHLF</text>
<text x="215.9" y="93.6">THLF</text>
<text x="215.9" y="95.2">CONN36_10078768-001LHLF</text>
<text x="84.7" y="135.7">I12</text>
<text x="234.4" y="134.9">I20</text>
<text x="160.9" y="152.5">CONN36_10078768-001LHLF</text>
<text x="160.9" y="151">THLF</text>
<text x="213.7" y="151">THLF</text>
<text x="213.7" y="152.5">CONN36_10078768-001LHLF</text>
<text x="179.4" y="192.2">I16</text>
<text x="233.7" y="192.2">I8</text>
<text x="223.9" y="206.3">C</text>
<text x="232.4" y="206.3">Thu Sep 20 20:04:08 2018</text>
<text x="276.4" y="206.2">4 OF 24</text>
</g>
<g font-size="1.6">
<text x="22.1" y="2.2">7</text>
<text x="63.4" y="2.2">6</text>
<text x="104.7" y="2.2">5</text>
<text x="146" y="2.2">4</text>
<text x="187.2" y="2.2">3</text>
<text x="228.5" y="2.2">2</text>
<text x="266.8" y="2.2">1</text>
<text x="1.8" y="23.8">E</text>
<text x="291.3" y="24.9">E</text>
<text x="51.3" y="41.7">P12V_PSU</text>
<text x="201" y="40.2">P12V_PSU</text>
<text x="1.8" y="65.1">D</text>
<text x="290.8" y="66.1">D</text>
<text x="200.3" y="101.3">P12V_PSU</text>
<text x="1.8" y="106.3">C</text>
<text x="50.5" y="102.1">P12V_PSU</text>
<text x="290.8" y="107.4">C</text>
<text x="1.8" y="147.6">B</text>
<text x="290.8" y="148.7">B</text>
<text x="145.2" y="158.6">P12V_PSU</text>
<text x="198" y="158.6">P12V_PSU</text>
<text x="1.8" y="188.8">A</text>
<text x="290.8" y="189.9">A</text>
<text x="169.3" y="200.6">DEPARTMENT</text>
<text x="182.2" y="200.7">DESIGNER</text>
<text x="217.5" y="200.7">PROJCET</text>
<text x="247" y="200.7">DOCUMENT NUMBER</text>
<text x="284.6" y="200.7">REV</text>
<text x="24.9" y="209">7</text>
<text x="66.2" y="209">6</text>
<text x="107.4" y="209">5</text>
<text x="148.7" y="209">4</text>
<text x="182.3" y="204.5">REVIEWER</text>
<text x="189.9" y="209">3</text>
<text x="217.6" y="206.3">SIZE</text>
<text x="226.5" y="206.3">DATE</text>
<text x="231.2" y="209">2</text>
<text x="269.4" y="206.4">SHEET</text>
<text x="269.6" y="209">1</text>
</g>
<g font-size="1.4">
<text x="216.1" y="35.4">J1</text>
<text x="66.3" y="36.9">J6</text>
<text x="66.5" y="45.3">IO</text>
<text x="66.6" y="47">1</text>
<text x="74.8" y="47">19</text>
<text x="216.2" y="43.8">IO</text>
<text x="216.2" y="47">2</text>
<text x="216.4" y="45.5">1</text>
<text x="224.5" y="47">20</text>
<text x="224.5" y="45.5">19</text>
<text x="66.5" y="53.1">5</text>
<text x="66.5" y="51.6">4</text>
<text x="66.5" y="50.1">3</text>
<text x="66.5" y="48.6">2</text>
<text x="74.6" y="50.1">21</text>
<text x="74.8" y="53.1">23</text>
<text x="74.8" y="51.6">22</text>
<text x="74.8" y="48.6">20</text>
<text x="216.2" y="53.1">6</text>
<text x="216.2" y="51.6">5</text>
<text x="216.2" y="50.1">4</text>
<text x="216.2" y="48.6">3</text>
<text x="224.4" y="48.6">21</text>
<text x="224.5" y="53.1">24</text>
<text x="224.5" y="51.6">23</text>
<text x="224.5" y="50.1">22</text>
<text x="66.5" y="59.3">9</text>
<text x="66.5" y="57.7">8</text>
<text x="66.5" y="56.2">7</text>
<text x="66.5" y="54.7">6</text>
<text x="74.8" y="59.3">27</text>
<text x="74.8" y="57.7">26</text>
<text x="74.8" y="56.2">25</text>
<text x="74.8" y="54.7">24</text>
<text x="216.2" y="57.7">9</text>
<text x="216.2" y="56.2">8</text>
<text x="216.2" y="54.7">7</text>
<text x="216.4" y="59.3">10</text>
<text x="224.5" y="59.3">28</text>
<text x="224.5" y="57.7">27</text>
<text x="224.5" y="56.2">26</text>
<text x="224.5" y="54.7">25</text>
<text x="66.6" y="65.4">13</text>
<text x="66.6" y="63.8">12</text>
<text x="66.6" y="62.3">11</text>
<text x="66.6" y="60.8">10</text>
<text x="74.6" y="65.4">31</text>
<text x="74.8" y="63.8">30</text>
<text x="74.8" y="62.3">29</text>
<text x="74.8" y="60.8">28</text>
<text x="216.4" y="65.4">14</text>
<text x="216.4" y="63.8">13</text>
<text x="216.4" y="62.3">12</text>
<text x="216.4" y="60.8">11</text>
<text x="224.4" y="63.8">31</text>
<text x="224.5" y="65.4">32</text>
<text x="224.5" y="62.3">30</text>
<text x="224.5" y="60.8">29</text>
<text x="66.6" y="71.5">17</text>
<text x="66.6" y="70">16</text>
<text x="66.6" y="68.5">15</text>
<text x="66.6" y="66.9">14</text>
<text x="74.8" y="71.5">35</text>
<text x="74.8" y="70">34</text>
<text x="74.8" y="68.5">33</text>
<text x="74.8" y="66.9">32</text>
<text x="216.4" y="71.5">18</text>
<text x="216.4" y="70">17</text>
<text x="216.4" y="68.5">16</text>
<text x="216.4" y="66.9">15</text>
<text x="224.5" y="71.5">36</text>
<text x="224.5" y="70">35</text>
<text x="224.5" y="68.5">34</text>
<text x="224.5" y="66.9">33</text>
<text x="66.6" y="73">18</text>
<text x="74.8" y="73">36</text>
<text x="65.6" y="97.3">J4</text>
<text x="215.3" y="96.5">J5</text>
<text x="65.7" y="105.7">IO</text>
<text x="65.8" y="107.4">1</text>
<text x="74" y="107.4">19</text>
<text x="215.5" y="104.9">IO</text>
<text x="215.6" y="106.6">1</text>
<text x="223.8" y="106.6">19</text>
<text x="65.7" y="113.5">5</text>
<text x="65.7" y="112">4</text>
<text x="65.7" y="110.4">3</text>
<text x="65.7" y="108.9">2</text>
<text x="73.9" y="110.4">21</text>
<text x="74" y="113.5">23</text>
<text x="74" y="112">22</text>
<text x="74" y="108.9">20</text>
<text x="215.5" y="112.7">5</text>
<text x="215.5" y="111.2">4</text>
<text x="215.5" y="109.7">3</text>
<text x="215.5" y="108.2">2</text>
<text x="223.6" y="109.7">21</text>
<text x="223.8" y="112.7">23</text>
<text x="223.8" y="111.2">22</text>
<text x="223.8" y="108.2">20</text>
<text x="65.7" y="119.6">9</text>
<text x="65.7" y="118.1">8</text>
<text x="65.7" y="116.6">7</text>
<text x="65.7" y="115.1">6</text>
<text x="74" y="119.6">27</text>
<text x="74" y="118.1">26</text>
<text x="74" y="116.6">25</text>
<text x="74" y="115.1">24</text>
<text x="215.5" y="118.9">9</text>
<text x="215.5" y="117.3">8</text>
<text x="215.5" y="115.8">7</text>
<text x="215.5" y="114.3">6</text>
<text x="223.8" y="118.9">27</text>
<text x="223.8" y="117.3">26</text>
<text x="223.8" y="115.8">25</text>
<text x="223.8" y="114.3">24</text>
<text x="65.8" y="125.7">13</text>
<text x="65.8" y="124.2">12</text>
<text x="65.8" y="122.7">11</text>
<text x="65.8" y="121.2">10</text>
<text x="73.9" y="125.7">31</text>
<text x="74" y="124.2">30</text>
<text x="74" y="122.7">29</text>
<text x="74" y="121.2">28</text>
<text x="215.6" y="125">13</text>
<text x="215.6" y="123.4">12</text>
<text x="215.6" y="121.9">11</text>
<text x="215.6" y="120.4">10</text>
<text x="223.6" y="125">31</text>
<text x="223.8" y="123.4">30</text>
<text x="223.8" y="121.9">29</text>
<text x="223.8" y="120.4">28</text>
<text x="65.8" y="131.9">17</text>
<text x="65.8" y="130.3">16</text>
<text x="65.8" y="128.8">15</text>
<text x="65.8" y="127.3">14</text>
<text x="74" y="131.9">35</text>
<text x="74" y="130.3">34</text>
<text x="74" y="128.8">33</text>
<text x="74" y="127.3">32</text>
<text x="215.6" y="131.1">17</text>
<text x="215.6" y="129.6">16</text>
<text x="215.6" y="128.1">15</text>
<text x="215.6" y="126.5">14</text>
<text x="223.8" y="131.1">35</text>
<text x="223.8" y="129.6">34</text>
<text x="223.8" y="128.1">33</text>
<text x="223.8" y="126.5">32</text>
<text x="65.8" y="133.4">18</text>
<text x="74" y="133.4">36</text>
<text x="215.6" y="132.6">18</text>
<text x="223.8" y="132.6">36</text>
<text x="160.4" y="153.8">J3</text>
<text x="213.1" y="153.8">J2</text>
<text x="160.5" y="167">3</text>
<text x="160.5" y="165.5">2</text>
<text x="160.5" y="162.2">IO</text>
<text x="160.6" y="164">1</text>
<text x="168.6" y="167">21</text>
<text x="168.7" y="165.5">20</text>
<text x="168.7" y="164">19</text>
<text x="213.2" y="162.2">IO</text>
<text x="213.2" y="167">3</text>
<text x="213.2" y="165.5">2</text>
<text x="213.3" y="164">1</text>
<text x="221.4" y="167">21</text>
<text x="221.5" y="165.5">20</text>
<text x="221.5" y="164">19</text>
<text x="160.5" y="173.1">7</text>
<text x="160.5" y="171.6">6</text>
<text x="160.5" y="170.1">5</text>
<text x="160.5" y="168.5">4</text>
<text x="168.7" y="173.1">25</text>
<text x="168.7" y="171.6">24</text>
<text x="168.7" y="170.1">23</text>
<text x="168.7" y="168.5">22</text>
<text x="213.2" y="173.1">7</text>
<text x="213.2" y="171.6">6</text>
<text x="213.2" y="170.1">5</text>
<text x="213.2" y="168.5">4</text>
<text x="221.5" y="173.1">25</text>
<text x="221.5" y="171.6">24</text>
<text x="221.5" y="170.1">23</text>
<text x="221.5" y="168.5">22</text>
<text x="160.5" y="176.2">9</text>
<text x="160.5" y="174.7">8</text>
<text x="160.6" y="179.2">11</text>
<text x="160.6" y="177.7">10</text>
<text x="168.7" y="179.2">29</text>
<text x="168.7" y="177.7">28</text>
<text x="168.7" y="176.2">27</text>
<text x="168.7" y="174.7">26</text>
<text x="213.2" y="176.2">9</text>
<text x="213.2" y="174.7">8</text>
<text x="213.3" y="179.2">11</text>
<text x="213.3" y="177.7">10</text>
<text x="221.5" y="179.2">29</text>
<text x="221.5" y="177.7">28</text>
<text x="221.5" y="176.2">27</text>
<text x="221.5" y="174.7">26</text>
<text x="160.6" y="185.3">15</text>
<text x="160.6" y="183.8">14</text>
<text x="160.6" y="182.3">13</text>
<text x="160.6" y="180.8">12</text>
<text x="168.6" y="182.3">31</text>
<text x="168.7" y="185.3">33</text>
<text x="168.7" y="183.8">32</text>
<text x="168.7" y="180.8">30</text>
<text x="213.3" y="185.3">15</text>
<text x="213.3" y="183.8">14</text>
<text x="213.3" y="182.3">13</text>
<text x="213.3" y="180.8">12</text>
<text x="221.4" y="182.3">31</text>
<text x="221.5" y="185.3">33</text>
<text x="221.5" y="183.8">32</text>
<text x="221.5" y="180.8">30</text>
<text x="160.6" y="189.9">18</text>
<text x="160.6" y="188.4">17</text>
<text x="160.6" y="186.9">16</text>
<text x="168.7" y="189.9">36</text>
<text x="168.7" y="188.4">35</text>
<text x="168.7" y="186.9">34</text>
<text x="213.3" y="189.9">18</text>
<text x="213.3" y="188.4">17</text>
<text x="213.3" y="186.9">16</text>
<text x="221.5" y="189.9">36</text>
<text x="221.5" y="188.4">35</text>
<text x="221.5" y="186.9">34</text>
</g>
<g font-size="1.3">
<text x="60.2" y="46.7">1</text>
<text x="81.8" y="46.7">19</text>
<text x="210" y="45.2">1</text>
<text x="210.1" y="46.7">2</text>
<text x="231.5" y="46.7">20</text>
<text x="231.6" y="45.2">19</text>
<text x="60.3" y="52.8">5</text>
<text x="60.3" y="51.3">4</text>
<text x="60.3" y="49.8">3</text>
<text x="60.3" y="48.3">2</text>
<text x="81.7" y="52.8">23</text>
<text x="81.7" y="51.3">22</text>
<text x="81.7" y="49.8">21</text>
<text x="81.7" y="48.3">20</text>
<text x="210.1" y="52.8">6</text>
<text x="210.1" y="51.3">5</text>
<text x="210.1" y="49.8">4</text>
<text x="210.1" y="48.3">3</text>
<text x="231.5" y="52.8">24</text>
<text x="231.5" y="51.3">23</text>
<text x="231.5" y="49.8">22</text>
<text x="231.5" y="48.3">21</text>
<text x="60.3" y="59">9</text>
<text x="60.3" y="57.4">8</text>
<text x="60.3" y="55.9">7</text>
<text x="60.3" y="54.4">6</text>
<text x="81.7" y="59">27</text>
<text x="81.7" y="57.4">26</text>
<text x="81.7" y="55.9">25</text>
<text x="81.7" y="54.4">24</text>
<text x="209.4" y="59">10</text>
<text x="210.1" y="57.4">9</text>
<text x="210.1" y="55.9">8</text>
<text x="210.1" y="54.4">7</text>
<text x="231.5" y="59">28</text>
<text x="231.5" y="57.4">27</text>
<text x="231.5" y="55.9">26</text>
<text x="231.5" y="54.4">25</text>
<text x="59.5" y="62">11</text>
<text x="59.6" y="65.1">13</text>
<text x="59.6" y="63.5">12</text>
<text x="59.6" y="60.5">10</text>
<text x="81.7" y="65.1">31</text>
<text x="81.7" y="63.5">30</text>
<text x="81.7" y="62">29</text>
<text x="81.7" y="60.5">28</text>
<text x="209.3" y="60.5">11</text>
<text x="209.4" y="65.1">14</text>
<text x="209.4" y="63.5">13</text>
<text x="209.4" y="62">12</text>
<text x="231.5" y="65.1">32</text>
<text x="231.5" y="63.5">31</text>
<text x="231.5" y="62">30</text>
<text x="231.5" y="60.5">29</text>
<text x="59.6" y="71.2">17</text>
<text x="59.6" y="69.6">16</text>
<text x="59.6" y="68.1">15</text>
<text x="59.6" y="66.6">14</text>
<text x="81.7" y="71.2">35</text>
<text x="81.7" y="69.6">34</text>
<text x="81.7" y="68.1">33</text>
<text x="81.7" y="66.6">32</text>
<text x="209.4" y="71.2">18</text>
<text x="209.4" y="69.6">17</text>
<text x="209.4" y="68.1">16</text>
<text x="209.4" y="66.6">15</text>
<text x="231.5" y="71.2">36</text>
<text x="231.5" y="69.6">35</text>
<text x="231.5" y="68.1">34</text>
<text x="231.5" y="66.6">33</text>
<text x="59.6" y="72.7">18</text>
<text x="81.7" y="72.7">36</text>
<text x="59.4" y="107.1">1</text>
<text x="81.1" y="107.1">19</text>
<text x="209.2" y="106.3">1</text>
<text x="209.3" y="107.9">2</text>
<text x="230.8" y="107.9">20</text>
<text x="230.8" y="106.3">19</text>
<text x="59.6" y="113.2">5</text>
<text x="59.6" y="111.7">4</text>
<text x="59.6" y="110.2">3</text>
<text x="59.6" y="108.6">2</text>
<text x="81" y="113.2">23</text>
<text x="81" y="111.7">22</text>
<text x="81" y="110.2">21</text>
<text x="81" y="108.6">20</text>
<text x="209.3" y="114">6</text>
<text x="209.3" y="112.4">5</text>
<text x="209.3" y="110.9">4</text>
<text x="209.3" y="109.4">3</text>
<text x="230.8" y="114">24</text>
<text x="230.8" y="112.4">23</text>
<text x="230.8" y="110.9">22</text>
<text x="230.8" y="109.4">21</text>
<text x="59.6" y="119.3">9</text>
<text x="59.6" y="117.8">8</text>
<text x="59.6" y="116.3">7</text>
<text x="59.6" y="114.7">6</text>
<text x="81" y="119.3">27</text>
<text x="81" y="117.8">26</text>
<text x="81" y="116.3">25</text>
<text x="81" y="114.7">24</text>
<text x="209.3" y="118.6">9</text>
<text x="209.3" y="117.1">8</text>
<text x="209.3" y="115.5">7</text>
<text x="230.8" y="118.6">27</text>
<text x="230.8" y="117.1">26</text>
<text x="230.8" y="115.5">25</text>
<text x="58.8" y="122.4">11</text>
<text x="58.9" y="125.4">13</text>
<text x="58.9" y="123.9">12</text>
<text x="58.9" y="120.9">10</text>
<text x="81" y="125.4">31</text>
<text x="81" y="123.9">30</text>
<text x="81" y="122.4">29</text>
<text x="81" y="120.9">28</text>
<text x="208.5" y="121.6">11</text>
<text x="208.7" y="124.7">13</text>
<text x="208.7" y="123.1">12</text>
<text x="208.7" y="120.1">10</text>
<text x="230.8" y="124.7">31</text>
<text x="230.8" y="123.1">30</text>
<text x="230.8" y="121.6">29</text>
<text x="230.8" y="120.1">28</text>
<text x="58.9" y="131.6">17</text>
<text x="58.9" y="130">16</text>
<text x="58.9" y="128.5">15</text>
<text x="58.9" y="127">14</text>
<text x="81" y="131.6">35</text>
<text x="81" y="130">34</text>
<text x="81" y="128.5">33</text>
<text x="81" y="127">32</text>
<text x="208.7" y="130.8">17</text>
<text x="208.7" y="129.2">16</text>
<text x="208.7" y="127.7">15</text>
<text x="208.7" y="126.2">14</text>
<text x="230.8" y="130.8">35</text>
<text x="230.8" y="129.2">34</text>
<text x="230.8" y="127.7">33</text>
<text x="230.8" y="126.2">32</text>
<text x="58.9" y="133.1">18</text>
<text x="81" y="133.1">36</text>
<text x="208.7" y="132.3">18</text>
<text x="230.8" y="132.3">36</text>
<text x="154.2" y="163.7">1</text>
<text x="154.3" y="166.7">3</text>
<text x="154.3" y="165.2">2</text>
<text x="175.8" y="166.7">21</text>
<text x="175.8" y="165.2">20</text>
<text x="175.8" y="163.7">19</text>
<text x="206.9" y="163.7">1</text>
<text x="207" y="166.7">3</text>
<text x="207" y="165.2">2</text>
<text x="228.5" y="166.7">21</text>
<text x="228.5" y="165.2">20</text>
<text x="228.6" y="163.7">19</text>
<text x="154.3" y="172.8">7</text>
<text x="154.3" y="171.3">6</text>
<text x="154.3" y="169.8">5</text>
<text x="154.3" y="168.2">4</text>
<text x="175.8" y="172.8">25</text>
<text x="175.8" y="171.3">24</text>
<text x="175.8" y="169.8">23</text>
<text x="175.8" y="168.2">22</text>
<text x="207" y="172.8">7</text>
<text x="207" y="171.3">6</text>
<text x="207" y="169.8">5</text>
<text x="207" y="168.2">4</text>
<text x="228.5" y="172.8">25</text>
<text x="228.5" y="171.3">24</text>
<text x="228.5" y="169.8">23</text>
<text x="228.5" y="168.2">22</text>
<text x="153.5" y="178.9">11</text>
<text x="153.7" y="177.4">10</text>
<text x="154.3" y="175.9">9</text>
<text x="154.3" y="174.3">8</text>
<text x="175.8" y="178.9">29</text>
<text x="175.8" y="177.4">28</text>
<text x="175.8" y="175.9">27</text>
<text x="175.8" y="174.3">26</text>
<text x="206.2" y="178.9">11</text>
<text x="206.4" y="177.4">10</text>
<text x="207" y="175.9">9</text>
<text x="207" y="174.3">8</text>
<text x="228.5" y="178.9">29</text>
<text x="228.5" y="177.4">28</text>
<text x="228.5" y="175.9">27</text>
<text x="228.5" y="174.3">26</text>
<text x="153.7" y="185">15</text>
<text x="153.7" y="183.5">14</text>
<text x="153.7" y="182">13</text>
<text x="153.7" y="180.5">12</text>
<text x="175.8" y="185">33</text>
<text x="175.8" y="183.5">32</text>
<text x="175.8" y="182">31</text>
<text x="175.8" y="180.5">30</text>
<text x="206.4" y="185">15</text>
<text x="206.4" y="183.5">14</text>
<text x="206.4" y="182">13</text>
<text x="206.4" y="180.5">12</text>
<text x="228.5" y="185">33</text>
<text x="228.5" y="183.5">32</text>
<text x="228.5" y="182">31</text>
<text x="228.5" y="180.5">30</text>
<text x="153.7" y="189.6">18</text>
<text x="153.7" y="188.1">17</text>
<text x="153.7" y="186.6">16</text>
<text x="175.8" y="189.6">36</text>
<text x="175.8" y="188.1">35</text>
<text x="175.8" y="186.6">34</text>
<text x="206.4" y="189.6">18</text>
<text x="206.4" y="188.1">17</text>
<text x="206.4" y="186.6">16</text>
<text x="228.5" y="189.6">36</text>
<text x="228.5" y="188.1">35</text>
<text x="228.5" y="186.6">34</text>
</g>
</svg>
